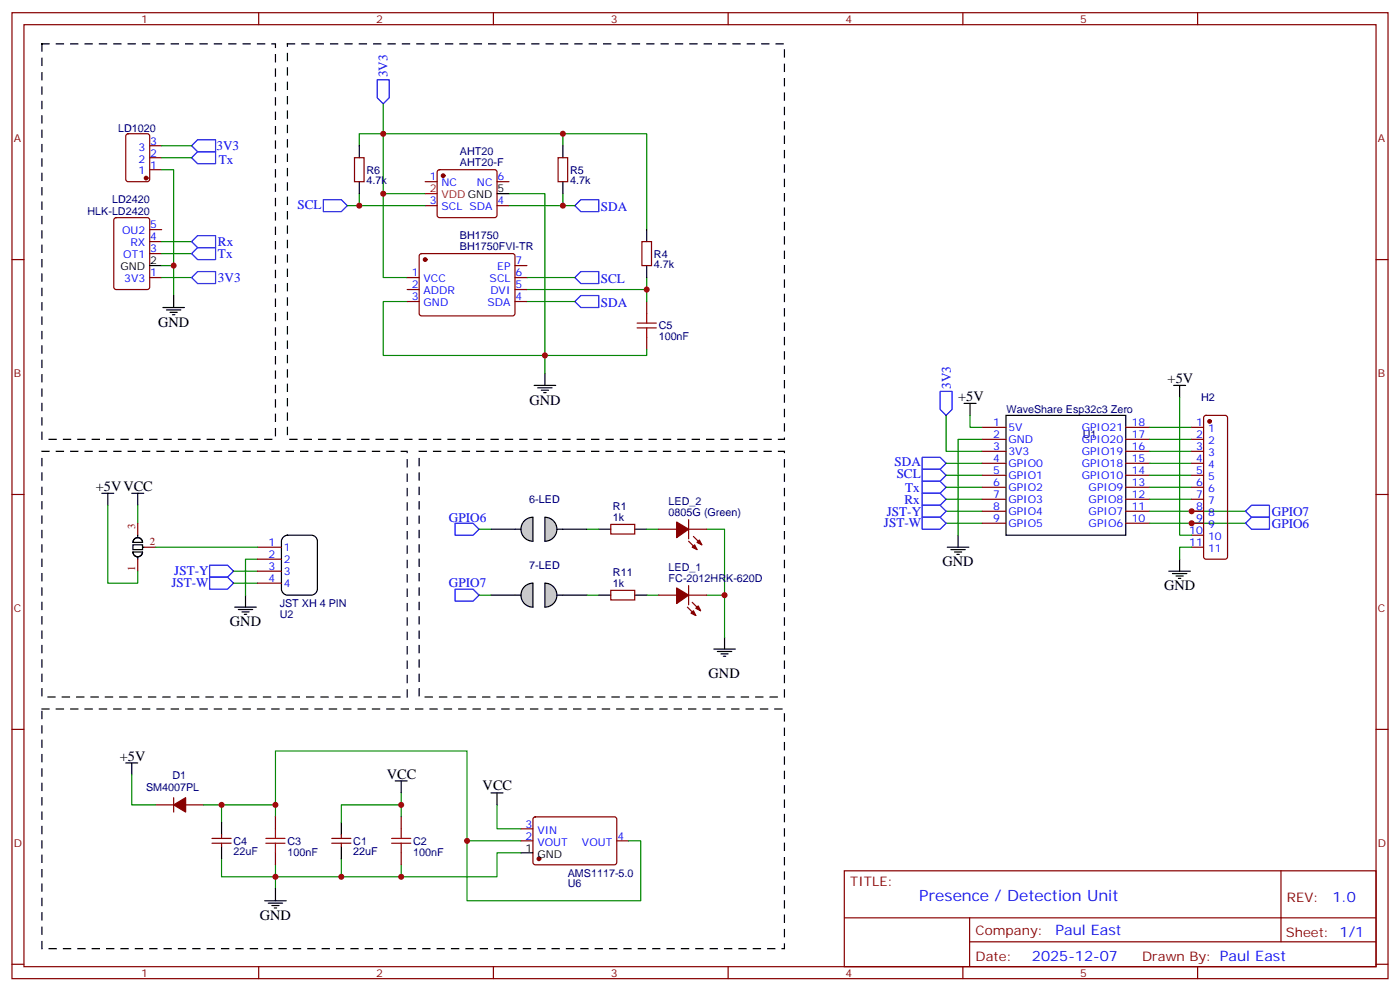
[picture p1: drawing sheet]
<svg xmlns="http://www.w3.org/2000/svg" width="412mm" height="292mm" viewBox="0 0 412 292" stroke-linecap="round" stroke-linejoin="round" font-family="sans-serif">
<g fill="none" stroke="#870000" stroke-width=".35">
<path d="M3.5 3.7h405.4v284.4h-405.4zM7.1 7.3h398.2v277.3h-398.2zM76.2 3.7v3.6M145.3 3.7v3.6M214.5 3.7v3.6M283.6 3.7v3.6M352.8 3.7v3.6M37.3 39.6l.4-.2h5.7l.6 .4 .1 13-.5 .6-5.9 .1-.6-.5-.1-12.9zM44.1 50h3.5M44.1 46.4h3.5M44.1 42.9h3.5M104.4 46.4h2.8v7.1h-2.8z"/>
<path d="M125.2 53.5h3.6M129 50.2l.5-.2h16.2l.5 .2 .2 .5v12.7l-.2 .5-.5 .2h-16.2l-.5-.3-.2-.4v-12.7zM146.4 53.5h3.5M164.4 46.4h2.8v7.1h-2.8zM3.5 76.4h3.6M33.7 64.3l.5-.2h9.2l.6 .4 .1 20-.5 .7h-9.4l-.6-.4-.1-20zM44.1 74.6h3.5M44.1 71.1h3.5M44.1 67.6h3.5M123.7 74.9l.5-.3 27.1 .1 .4 .7-.1 17.2-.6 .4-27.1-.1-.4-.6v-16.9zM125.2 60.5h3.6M146.4 60.5h3.5"/>
<path d="M151.7 78.2h3.5M189.1 71.1h2.8v7.1h-2.8zM405.3 76.4h3.6M44.1 81.7h3.5M119.9 81.7h3.6M119.9 85.2h3.6M119.9 88.8h3.6M151.7 81.7h3.5M151.7 85.2h3.5M151.7 88.8h3.5M190.5 88.8v3.5M190.5 99.3v3.6"/>
<path d="M289.3 125.8h7M289.3 129.3h7M289.3 132.9h7M289.3 136.4h7M289.3 139.9h7M331.6 125.8h7.1M331.6 129.3h7.1M331.6 132.9h7.1M331.6 136.4h7.1M331.6 139.9h7.1M351 125.8h3.5M351 129.3h3.5"/>
<path d="M351 132.9h3.5M351 136.4h3.5M351 139.9h3.5M354.8 122.5l.4-.2h5.7l.5 .2 .2 .5v40.9l-.2 .5-.5 .2h-5.7l-.5-.2-.2-.5v-40.9zM3.5 145.6h3.6M179.9 154.4h7.1v2.8h-7.1zM194 155.8h5.3M202.8 153v5.6M202.8 155.8h5.3M202.8 159.3l2.5 2.5M204.3 157.9l2.4 2.5M289.3 143.4h7"/>
<path d="M289.3 147h7M289.3 150.5h7M289.3 154h7M331.6 143.4h7.1M331.6 147h7.1M331.6 150.5h7.1M331.6 154h7.1M351 143.4h3.5M351 147h3.5M351 150.5h3.5M351 154h3.5M351 157.6h3.5"/>
<path d="M405.3 145.6h3.6M75.8 161.1h7.1M75.8 164.6h7.1M75.8 168.1h7.1M75.8 171.7h7.1M179.9 173.8h7.1v2.8h-7.1zM194 175.2h5.3M202.5 178.7l2.5 2.5M202.8 175.2h5.3M202.8 172.4v5.6M203.9 177.3l2.5 2.5M351 161.1h3.5"/>
<path d="M3.5 214.7h3.6M405.3 214.7h3.6M45.9 236.9h5.3M51.2 234.8v4.2M54.7 236.9h5.3M62.4 248.2h5.7M62.4 246.8h5.7M65.3 245.7v1.1M65.3 248.2v1.1M81.1 240.5v3.5M81.1 251v3.6M97.7 248.2h5.7"/>
<path d="M97.7 246.8h5.7M100.5 245.7v1.1M100.5 248.2v1.1M118.2 240.5v3.5M118.2 251v3.6M153.5 247.5h3.5M153.5 244h3.5M157.2 240.7l.5-.2h23.5l.5 .7-.1 12.9-.6 .5-23.6-.1-.4-.6v-12.7zM181.7 247.5h3.5M248.7 256.3h156.6v28.3h-156.6zM377.3 256.4v20.8M248.7 270.2h156.5"/>
<path d="M285.6 277.2h119.6M285.6 270.2v14.1M3.5 283.8h3.6M76.2 284.6v3.5M145.3 284.6v3.5M214.5 284.6v3.5M283.6 284.6v3.5M352.8 284.6v3.5M405.3 283.8h3.6"/>
</g>
<g fill="none" stroke="#008700" stroke-width=".35">
<path d="M112.9 30.6v51.1h7M165.8 39.4v3.5M47.6 50h3.6v28.2M47.6 42.9h8.8M47.6 46.4h8.8M105.8 42.9v-3.5h84.7v28.2M105.8 57v3.5M112.9 57h12.3M149.9 57h10.6v52.9M165.8 57v3.5M47.6 78.2h3.6v8.8M47.6 71.1h8.8"/>
<path d="M47.6 74.6h8.8M102.3 60.5h22.9M149.9 60.5h19.4M47.6 81.7h8.8M119.9 88.8h-7v15.8h77.6v-1.7M155.2 85.2h35.3v3.6M155.2 81.7h14.1M155.2 88.8h14.1M190.5 81.7v3.5M347.5 117v40.6h3.5M278.7 122.3v10.6h10.6M278.7 136.4h10.6"/>
<path d="M278.7 139.9h10.6M285.8 122.3v3.5h3.5M289.3 129.3h-7.1v28.3M338.7 136.4h12.3M338.7 139.9h12.3M338.7 125.8h12.3M338.7 129.3h12.3M338.7 132.9h12.3M31.7 148.7v23h8.9v-3.6M40.6 148.7v5.3M141.1 155.8h3.5M172.9 155.8h3.5"/>
<path d="M190.5 155.8h3.5M208.1 155.8h5.3v19.4M278.7 147h10.6M278.7 143.4h10.6M278.7 154h10.6M278.7 150.5h10.6M338.7 150.5h28.2M338.7 154h28.2M338.7 147h12.3M338.7 143.4h12.3M45.9 161.1h29.9M68.8 168.1h7"/>
<path d="M68.8 171.7h7M75.8 164.6h-3.5v10.6M141.1 175.2h3.5M172.9 175.2h3.5M190.5 175.2h3.5M208.1 175.2h5.3v12.3M351 161.1h-3.5v3.5M38.8 228.1v8.8h7.1M60 236.9h5.3M81.1 236.9h-15.8v5.3M118.2 233.4v3.5h-17.7v5.3M118.2 236.9v3.6"/>
<path d="M146.4 236.9v7.1h7.1M65.3 252.8v5.3h52.9v-3.5M81.1 240.5v-19.4h56.5v26.4M81.1 254.6v7M100.5 252.8v5.3M153.5 251h-7.1v7.1h-28.2M153.5 247.5h-15.9v17.6h51.1v-17.6h-3.5"/>
</g>
<g fill="none" stroke="#000" stroke-width=".35">
<path d="M105.8 42.9v3.5M105.8 53.5v3.5M146.4 57h3.5M165.8 42.9v3.5M165.8 53.5v3.5M44.1 78.2h3.5M190.5 67.6v3.5M190.5 78.2v3.5M48 90.5h6.3M49 91.2h4.3M50.1 91.9h2.1M50.8 92.6h.7"/>
<path d="M51.2 87v3.5M157.3 113.5h6.4M158.4 114.2h4.2M159.5 114.9h2.1M160.2 115.6h.7M160.5 109.9v3.6M284 118.7h3.5M285.8 118.7v3.6M345.7 113.5h3.5M347.5 113.5v3.5M296.3 122.3h35.3v35.3h-35.3zM30 145.2h3.5"/>
<path d="M31.7 145.2v3.5M38.8 145.2h3.5M39.4 158.8a1.41 1.41 0 0 1 1.6-.5 1.41 1.41 0 0 1 1 1.4h-2.8zM40.6 145.2v3.5M40.6 157.6v.7M83.5 158.1l1.2-.5h7a1.76 1.76 0 0 1 1.8 1.7v14.1a1.89 1.89 0 0 1-1.8 1.8h-7a1.89 1.89 0 0 1-1.8-1.8v-14.1zM144.6 155.8h7.1M165.8 155.8h7.1M176.4 155.8h3.5M187 155.8h3.5M282.2 157.6v3.5M39.2 160.4h2.8v1.4h-2.8z"/>
<path d="M40.6 163.9v.7M42 162.5h-2.8a1.41 1.41 0 0 0 1.4 1.4 1.41 1.41 0 0 0 1.4-1.4M42 161.1h.3M69.1 178.7h6.4M70.2 179.4h4.2M72.3 175.2v3.5M176.4 175.2h3.5M187 175.2h3.5M279 161.1h6.4M280.1 161.8h4.2M281.2 162.5h2.1M281.9 163.2h.7"/>
<path d="M344.3 168.1h6.4M345.4 168.8h4.2M346.4 169.5h2.1M347.1 170.3h.7M347.5 164.6v3.5M71.3 180.1h2.1M72 180.8h.7M210.3 191.1h6.3M211.3 191.8h4.2M212.4 192.5h2.1M213.1 193.2h.7M213.4 187.5v3.6"/>
<path d="M37 224.6h3.6M38.8 224.6v3.5M116.4 229.9h3.5M118.2 229.9v3.5M144.6 233.4h3.6M146.4 233.4v3.5M65.3 242.2v3.5M65.3 249.3v3.5M100.5 242.2v3.5M100.5 249.3v3.5M153.5 251h3.5M78 265.1h6.3"/>
<path d="M79 265.9h4.3M80.1 266.6h2.1M80.8 267.3h.7M81.1 261.6v3.5"/>
</g>
<path d="M187.7 96.5h5.6M187.7 95.1h5.6M190.5 92.3v2.8M190.5 96.5v2.8M78.3 248.2h5.7M78.3 246.8h5.7M81.1 244v2.8M81.1 248.2v2.8M115.4 248.2h5.6M115.4 246.8h5.6M118.2 244v2.8M118.2 248.2v2.8" fill="none" stroke="#a10000" stroke-width=".35"/>
<path d="M12.3 12.9h68.8v116.4h-68.8zM84.7 12.9h146.4v116.4h-146.4zM12.3 132.9h107.6v72.3h-107.6zM123.5 132.9h107.6v72.3h-107.6zM12.3 208.7h218.8v70.6h-218.8z" fill="none" stroke="#000" stroke-width=".35" stroke-dasharray="2.1 2.1"/>
<g fill="#870000" stroke="#870000" stroke-width=".35">
<path d="M51.2 236.9l3.5-2.1v4.2z"/>
<path d="M205 179.1l.7-.7 .7 1.4z"/>
<path d="M203.6 180.5l.7-.7 .7 1.4z"/>
<path d="M199.3 173.1l3.5 2.1-3.5 2.5z"/>
<path d="M205.3 159.7l.7-.7 .7 1.4z"/>
<path d="M204.6 160.4l.7 1.4-1.4-.7z"/>
<path d="M199.3 153.7l3.5 2.1-3.5 2.5z"/>
<circle cx="130.5" cy="51.7" r=".53"/>
<circle cx="125.2" cy="76.4" r=".53"/>
<circle cx="43" cy="52.4" r=".53"/>
<circle cx="158.7" cy="252.8" r=".53"/>
<circle cx="356.3" cy="124" r=".53"/>
</g>
<path d="M125.2 57h3.6" fill="none" stroke="#f00" stroke-width=".35"/>
<g fill="none" stroke="#00f" stroke-width=".35">
<path d="M111.1 23.5h3.6v5.3l-1.8 1.8-1.8-1.8zM58.2 41.1h5.3v3.6h-5.3l-1.8-1.8zM58.2 44.7h5.3v3.5h-5.3l-1.8-1.8zM95.2 58.8h5.3l1.8 1.7-1.8 1.8h-5.3zM56.4 74.6l1.8-1.7h5.3v3.5h-5.3zM56.4 71.1l1.8-1.7h5.3v3.5h-5.3zM169.3 60.5l1.8-1.7h5.3v3.5h-5.3zM56.4 81.7l1.8-1.8h5.3v3.6h-5.3zM169.3 88.8l1.8-1.8h5.3v3.5h-5.3zM169.3 81.7l1.8-1.8h5.3v3.6h-5.3zM276.9 115.2h3.6v5.3l-1.8 1.8-1.8-1.8zM271.6 134.6h5.3l1.8 1.8-1.8 1.7h-5.3z"/>
<path d="M271.6 138.1h5.3l1.8 1.8-1.8 1.8h-5.3zM134.1 154h5.2l1.8 1.8-1.8 1.8h-5.2zM271.6 145.2h5.3l1.8 1.8-1.8 1.7h-5.3zM271.6 141.7h5.3l1.8 1.7-1.8 1.8h-5.3zM271.6 152.3h5.3l1.8 1.7-1.8 1.8h-5.3zM271.6 148.7h5.3l1.8 1.8-1.8 1.8h-5.3zM366.9 150.5l1.8-1.8h5.2v3.6h-5.2zM366.9 154l1.8-1.7h5.2v3.5h-5.2zM61.7 166.4h5.3l1.8 1.7-1.8 1.8h-5.3zM61.7 169.9h5.3l1.8 1.8-1.8 1.7h-5.3zM134.1 173.4h5.2l1.8 1.8-1.8 1.8h-5.2z"/>
</g>
<path d="M40.6 154v3.6M40.6 164.6v3.5M42.3 161.1h3.6" fill="none" stroke="#850000" stroke-width=".35"/>
<g fill="#ccc" stroke="#000" stroke-width=".35">
<path d="M160.5 152.3a3.5 3.5 0 0 1 3.5 3.5 3.5 3.5 0 0 1-3.5 3.5z"/>
<path d="M154.5 153.3a3.5 3.5 0 0 1 2.5-1v7a3.5 3.5 0 0 1-3.3-2.2 3.5 3.5 0 0 1 .8-3.8z"/>
</g>
<g fill="#333" stroke="#000" stroke-width=".35">
<path d="M160.5 152.3v7z"/>
<path d="M157 152.3v7z"/>
</g>
<path d="M151.7 155.8h1.8M164 155.8h1.8M144.6 175.2h7.1M165.8 175.2h7.1" fill="none" stroke="#000" stroke-width=".35"/>
<g fill="#ccc" stroke="#000" stroke-width=".35">
<path d="M160.5 171.7a3.5 3.5 0 0 1 3.5 3.5 3.5 3.5 0 0 1-3.5 3.5z"/>
<path d="M154.5 172.7a3.5 3.5 0 0 1 2.5-1v7a3.5 3.5 0 0 1-3.3-2.2 3.5 3.5 0 0 1 .8-3.8z"/>
</g>
<g fill="#333" stroke="#000" stroke-width=".35">
<path d="M160.5 171.7v7z"/>
<path d="M157 171.7v7z"/>
</g>
<path d="M151.7 175.2h1.8M164 175.2h1.8" fill="none" stroke="#000" stroke-width=".35"/>
<g fill="#c00">
<circle cx="51.2" cy="78.2" r=".88"/>
<circle cx="112.9" cy="57" r=".88"/>
<circle cx="160.5" cy="104.6" r=".88"/>
<circle cx="190.5" cy="85.2" r=".88"/>
<circle cx="112.9" cy="39.4" r=".88"/>
<circle cx="105.8" cy="60.5" r=".88"/>
<circle cx="165.8" cy="60.5" r=".88"/>
<circle cx="165.8" cy="39.4" r=".88"/>
<circle cx="118.2" cy="258.1" r=".88"/>
<circle cx="118.2" cy="236.9" r=".88"/>
<circle cx="81.1" cy="258.1" r=".88"/>
<circle cx="100.5" cy="258.1" r=".88"/>
<circle cx="65.3" cy="236.9" r=".88"/>
<circle cx="137.6" cy="247.5" r=".88"/>
<circle cx="81.1" cy="236.9" r=".88"/>
<circle cx="213.4" cy="175.2" r=".88"/>
<circle cx="351" cy="150.5" r=".88"/>
<circle cx="351" cy="154" r=".88"/>
</g>
<text font-size="4.6" fill="#00f" x="270.8" y="265.4">Presence / Detection Unit</text>
<g font-size="4.2">
<text x="46.6" y="96.2">GND</text>
<text x="344" y="112.7">+5V</text>
<text x="155.9" y="119.1">GND</text>
<text x="282.2" y="118">+5V</text>
<text x="28.2" y="144.5">+5VVCC</text>
<text x="277.6" y="166.7">GND</text>
<text x="342.9" y="173.8">GND</text>
<text x="67.7" y="184.4">GND</text>
<text x="208.7" y="199.5">GND</text>
<text x="35.3" y="223.9">+5V</text>
<text x="113.9" y="229.2">VCC</text>
<text x="142.2" y="232.7">VCC</text>
<text x="76.6" y="270.8">GND</text>
</g>
<g font-size="4.2" fill="#00f">
<text x="392.5" y="265.6">1.0</text>
<text x="310.9" y="275.2">Paul East</text>
<text x="304" y="283">2025-12-07</text>
</g>
<g font-size="3.9" fill="#00f">
<text x="114.2" y="22.8" transform="rotate(-90 114.2 22.8)">3V3</text>
<text x="63.8" y="44.2">3V3</text>
<text x="64.5" y="48.2">Tx</text>
<text x="87.6" y="61.5">SCL</text>
<text x="177" y="62.1">SDA</text>
<text x="64.2" y="75.9">Tx</text>
<text x="64.2" y="72.4">Rx</text>
<text x="64.2" y="83">3V3</text>
<text x="177" y="83.3">SCL</text>
<text x="177" y="90.4">SDA</text>
<text x="280" y="114.4" transform="rotate(-90 280 114.4)">3V3</text>
<text x="263.5" y="137.3">SDA</text>
<text x="264.1" y="140.8">SCL</text>
<text x="266.4" y="148.3">Rx</text>
<text x="266.6" y="144.8">Tx</text>
<text x="132.3" y="153.5">GPIO6</text>
<text x="260.4" y="155.3">JST-W</text>
<text x="261.2" y="151.7">JST-Y</text>
<text x="374.6" y="151.8">GPIO7</text>
<text x="374.6" y="155.3">GPIO6</text>
<text x="50.5" y="172.9">JST-W</text>
<text x="51.3" y="169.4">JST-Y</text>
<text x="132.3" y="172.9">GPIO7</text>
</g>
<g font-size="3.9" fill="#800">
<text x="250.5" y="260.9">TITLE:</text>
<text x="379.1" y="265.6">REV:</text>
<text x="287.4" y="275.1">Company:</text>
<text x="378.7" y="275.7">Sheet: 1/1</text>
<text x="287.4" y="282.8">Date:</text>
<text x="336.4" y="282.9">Drawn By: Paul East</text>
</g>
<g font-size="3.2" fill="#800">
<text x="41.6" y="6.7">1</text>
<text x="110.8" y="6.7">2</text>
<text x="179.9" y="6.7">3</text>
<text x="249.1" y="6.7">4</text>
<text x="318.2" y="6.7">5</text>
<text x="4.1" y="41.8">A</text>
<text x="405.9" y="41.8">A</text>
<text x="4.1" y="111">B</text>
<text x="405.9" y="111">B</text>
<text x="4.1" y="180.1">C</text>
<text x="405.9" y="180.1">C</text>
<text x="4.1" y="249.3">D</text>
<text x="405.9" y="249.3">D</text>
<text x="41.6" y="287.5">1</text>
<text x="110.8" y="287.5">2</text>
<text x="179.9" y="287.5">3</text>
<text x="249.1" y="287.5">4</text>
<text x="318.2" y="287.5">5</text>
</g>
<g font-size="3.2" fill="#000080">
<text x="34.8" y="38.7">LD1020</text>
<text x="135.5" y="45.8">AHT20</text>
<text x="107.9" y="51.2">R6</text>
<text x="135.5" y="48.8">AHT20-F</text>
<text x="167.9" y="51.2">R5</text>
<text x="33" y="59.9">LD2420</text>
<text x="107.9" y="54.2">4.7k</text>
<text x="167.9" y="54.2">4.7k</text>
<text x="25.8" y="63.4">HLK-LD2420</text>
<text x="135.5" y="70.3">BH1750</text>
<text x="135.5" y="73.5">BH1750FVI-TR</text>
<text x="192.6" y="75.9">R4</text>
<text x="192.6" y="78.9">4.7k</text>
<text x="194" y="100.2">100nF</text>
<text x="194" y="97">C5</text>
<text x="353.8" y="118">H2</text>
<text x="296.5" y="121.6">WaveShare Esp32c3 Zero</text>
<text x="318.9" y="128.8">U1</text>
<text x="155.9" y="148">6-LED</text>
<text x="197" y="148.7">LED_2</text>
<text x="180.5" y="153.3">1k</text>
<text x="180.5" y="150.2">R1</text>
<text x="197" y="151.9">0805G (Green)</text>
<text x="155.9" y="167.4">7-LED</text>
<text x="180.5" y="172.7">1k</text>
<text x="180.5" y="169.6">R11</text>
<text x="197" y="171.3">FC-2012HRK-620D</text>
<text x="197" y="168.1">LED_1</text>
<text x="82.4" y="178.7">JST XH 4 PIN</text>
<text x="82.4" y="181.9">U2</text>
<text x="43" y="232.8">SM4007PL</text>
<text x="50.8" y="229.2">D1</text>
<text x="68.8" y="251.8">22uF</text>
<text x="68.8" y="248.8">C4</text>
<text x="84.7" y="251.9">100nF</text>
<text x="84.7" y="248.7">C3</text>
<text x="104.1" y="251.8">22uF</text>
<text x="104.1" y="248.8">C1</text>
<text x="121.7" y="251.9">100nF</text>
<text x="121.7" y="248.7">C2</text>
<text x="167.2" y="258.1">AMS1117-5.0</text>
<text x="167.2" y="261.2">U6</text>
</g>
<g font-size="3.2" fill="#00f">
<text x="40.8" y="47.8">2</text>
<text x="40.8" y="44.3">3</text>
<text x="44.3" y="46.1">2</text>
<text x="44.3" y="42.5">3</text>
<text x="40.8" y="51.4">1</text>
<text x="44.3" y="49.6">1</text>
<text x="126.6" y="53.1">1</text>
<text x="146.6" y="53.1">6</text>
<text x="130.1" y="54.9">NC</text>
<text x="140.5" y="54.9">NC</text>
<text x="126.6" y="60.2">3</text>
<text x="130.1" y="61.9">SCL SDA</text>
<text x="146.6" y="60.2">4</text>
<text x="36" y="69">OU2</text>
<text x="44.3" y="70.8">4</text>
<text x="44.3" y="67.2">5</text>
<text x="36.3" y="76.1">OT1</text>
<text x="38.4" y="72.5">RX</text>
<text x="44.3" y="74.3">3</text>
<text x="151.9" y="77.8">7</text>
<text x="36.6" y="83.1">3V3</text>
<text x="44.3" y="81.4">1</text>
<text x="121.3" y="81.4">1</text>
<text x="124.8" y="83.1">VCC</text>
<text x="144.2" y="83.1">SCL</text>
<text x="146.5" y="79.6">EP</text>
<text x="151.9" y="81.4">6</text>
<text x="121.3" y="84.9">2</text>
<text x="121.3" y="88.4">3</text>
<text x="124.8" y="86.6">ADDR</text>
<text x="144.4" y="86.6">DVI</text>
<text x="151.9" y="88.4">4</text>
<text x="151.9" y="84.9">5</text>
<text x="124.8" y="90.2">GND</text>
<text x="143.6" y="90.2">SDA</text>
<text x="292.6" y="125.4">1</text>
<text x="333.4" y="125.4">18</text>
<text x="352.3" y="125.4">1</text>
<text x="292.6" y="129">2</text>
<text x="297" y="126.9">5V</text>
<text x="297" y="130.4">GND</text>
<text x="318.7" y="130.4">GPIO20</text>
<text x="318.7" y="126.9">GPIO21</text>
<text x="333.4" y="129">17</text>
<text x="352.3" y="129">2</text>
<text x="355.8" y="127.2">1</text>
<text x="355.8" y="130.7">2</text>
<text x="292.6" y="132.5">3</text>
<text x="292.6" y="136">4</text>
<text x="297" y="133.9">3V3</text>
<text x="297" y="137.4">GPIO0</text>
<text x="318.7" y="137.4">GPIO18</text>
<text x="318.7" y="133.9">GPIO19</text>
<text x="333.4" y="136">15</text>
<text x="333.4" y="132.5">16</text>
<text x="352.3" y="132.5">3</text>
<text x="352.3" y="136">4</text>
<text x="355.8" y="134.3">3</text>
<text x="355.8" y="137.8">4</text>
<text x="292.6" y="139.6">5</text>
<text x="292.6" y="143.1">6</text>
<text x="297" y="141">GPIO1</text>
<text x="318.7" y="141">GPIO10</text>
<text x="333.4" y="143.1">13</text>
<text x="333.4" y="139.6">14</text>
<text x="352.3" y="139.6">5</text>
<text x="352.3" y="143.1">6</text>
<text x="355.8" y="141.3">5</text>
<text x="292.6" y="146.6">7</text>
<text x="297" y="144.5">GPIO2</text>
<text x="297" y="148">GPIO3</text>
<text x="320.7" y="148">GPIO8</text>
<text x="320.7" y="144.5">GPIO9</text>
<text x="333.4" y="146.6">12</text>
<text x="352.3" y="146.6">7</text>
<text x="355.8" y="144.9">6</text>
<text x="355.8" y="148.4">7</text>
<text x="292.6" y="150.1">8</text>
<text x="292.6" y="153.7">9</text>
<text x="297" y="151.6">GPIO4</text>
<text x="297" y="155.1">GPIO5</text>
<text x="320.7" y="155.1">GPIO6</text>
<text x="320.7" y="151.6">GPIO7</text>
<text x="333.4" y="153.7">10</text>
<text x="333.4" y="150.1">11</text>
<text x="352.3" y="150.1">8</text>
<text x="352.3" y="153.7">9</text>
<text x="355.8" y="151.9">8</text>
<text x="355.8" y="155.4">9</text>
<text x="79.1" y="160.7">1</text>
<text x="350.3" y="157.2">10</text>
<text x="350.3" y="160.7">11</text>
<text x="355.8" y="159">10</text>
<text x="79.1" y="164.3">2</text>
<text x="79.1" y="167.8">3</text>
<text x="83.6" y="162.1">1</text>
<text x="83.6" y="165.7">2</text>
<text x="355.8" y="162.5">11</text>
<text x="79.1" y="171.3">4</text>
<text x="83.6" y="169.2">3</text>
<text x="83.6" y="172.7">4</text>
<text x="154.8" y="243.6">3</text>
<text x="158.3" y="245.4">VIN</text>
<text x="154.8" y="247.2">2</text>
<text x="158.3" y="248.9">VOUT</text>
<text x="171.4" y="248.9">VOUT</text>
<text x="181.9" y="247.2">4</text>
</g>
<g font-size="3.2" fill="#f00">
<text x="126.6" y="56.7">2</text>
<text x="130.1" y="58.4">VDD GND</text>
</g>
<g font-size="3.2">
<text x="146.6" y="56.7">5</text>
<text x="44.3" y="77.8">2</text>
<text x="35.5" y="79.6">GND</text>
<text x="154.8" y="250.7">1</text>
<text x="158.3" y="252.4">GND</text>
</g>
<g font-size="3.2" fill="#840000">
<text x="39.9" y="155.8" transform="rotate(-90 39.9 155.8)">3</text>
<text x="44.1" y="160.4">2</text>
<text x="39.9" y="168" transform="rotate(-90 39.9 168)">1</text>
</g>
</svg>
